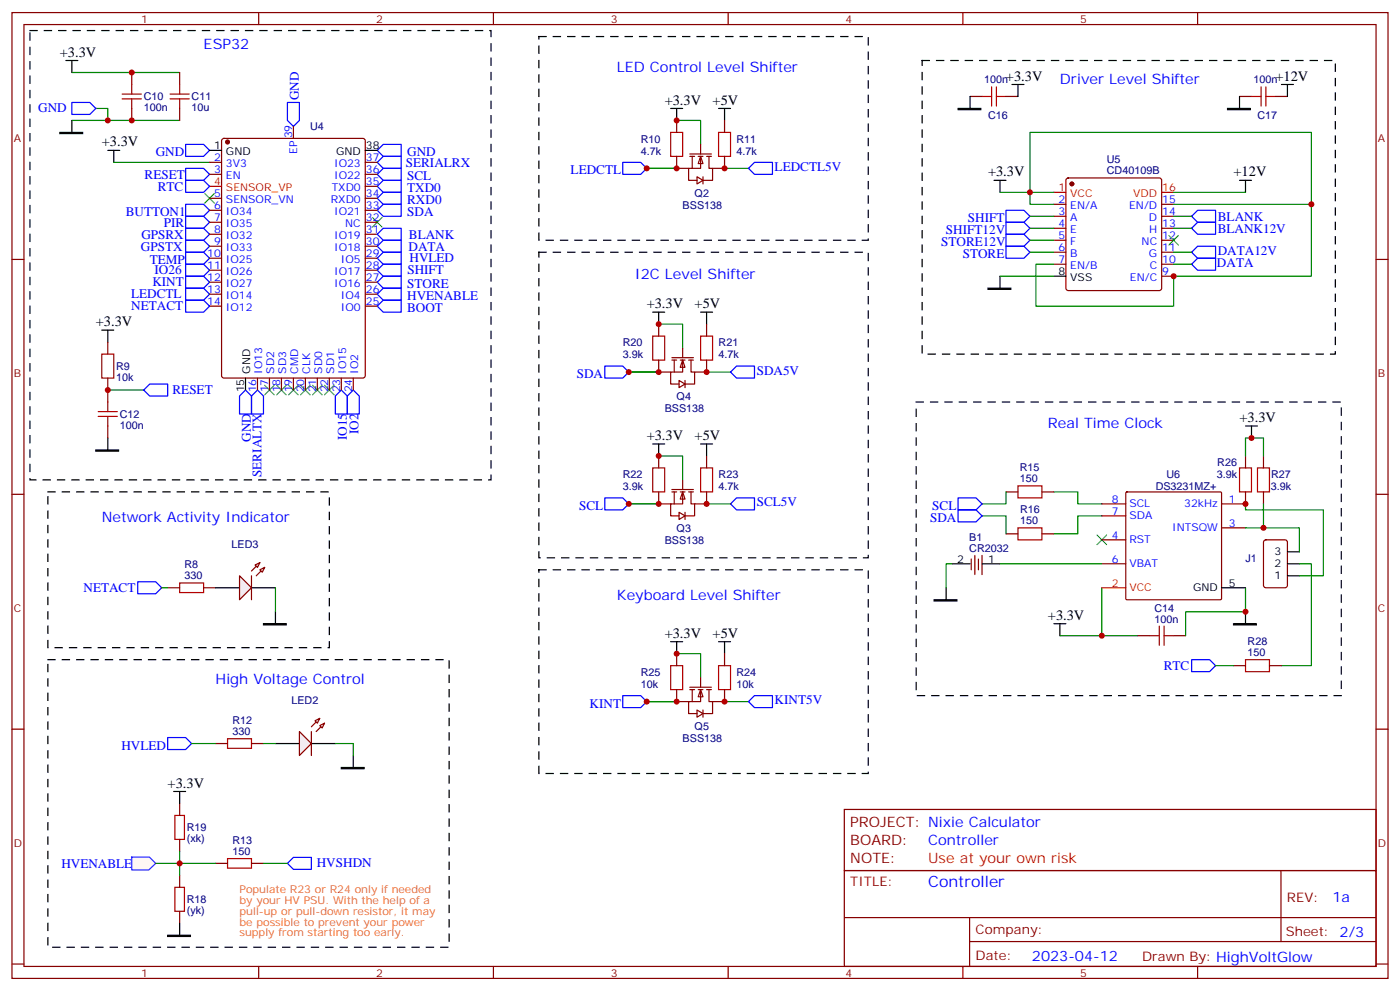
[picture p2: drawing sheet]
<svg xmlns="http://www.w3.org/2000/svg" width="412mm" height="292mm" viewBox="0 0 412 292" stroke-linecap="round" stroke-linejoin="round" font-family="sans-serif">
<g fill="none" stroke="#870000" stroke-width=".35">
<path d="M3.5 3.7h405.4v284.3h-405.4zM7.1 7.2h398.2v277.3h-398.2zM76.2 3.7v3.5M145.3 3.7v3.5M214.5 3.7v3.5M283.6 3.7v3.5M352.8 3.7v3.5M38.8 21.3v3.6M38.8 31.9v3.6M52.9 21.3v3.6M52.9 31.9v3.6M3.5 76.4h3.6"/>
<path d="M405.3 76.4h3.6M31.7 100.7v3.5M31.7 111.3v7.1M31.7 125.4v3.5M3.5 145.5h3.6M296.3 157.2h3.6M296.3 144.8h3.6M306.9 157.2h3.5M306.9 144.8h3.5M324.6 148.3h7M324.6 158.9h7M324.6 151.9h7"/>
<path d="M331.7 145l.3-.2h27.5l.3 .2v31.2l-.2 .3-27.6 .1-.3-.2zM359.8 148.3h7.1M359.8 155.4h7.1M405.3 145.5h3.6M286.1 164.6v3.1M287.2 163.5v5.7M288.2 164.6v3.1M289.3 163.5v5.7M324.6 166h7M335.1 187.1h3.6M345.7 187.1h3.5M3.5 214.7h3.6"/>
<path d="M405.3 214.7h3.6M248.7 256.3h156.6v28.2h-156.6zM377.3 256.3v20.9M248.7 270.1h156.5M285.6 277.2h119.6M285.6 270.1v14.2M3.5 283.8h3.6M76.2 284.5v3.5M145.3 284.5v3.5M214.5 284.5v3.5M283.6 284.5v3.5M352.8 284.5v3.5"/>
<path d="M405.3 283.8h3.6"/>
</g>
<g fill="none" stroke="#00f" stroke-width=".35">
<path d="M21.2 30.2h5.3l1.7 1.7-1.7 1.8h-5.3zM84.7 30.2h3.5v5.3l-1.8 1.7-1.7-1.7zM54.7 42.5h5.3l1.7 1.8-1.7 1.7h-5.3zM54.7 49.6h5.3l1.7 1.7-1.7 1.8h-5.3zM111.1 44.3l1.8-1.8h5.3v3.5h-5.3zM111.1 58.4l1.8-1.8h5.3v3.5h-5.3zM111.1 54.9l1.8-1.8h5.3v3.5h-5.3zM111.1 47.8l1.8-1.8h5.3v3.6h-5.3zM111.1 51.3l1.8-1.7h5.3v3.5h-5.3zM54.7 63.7h5.3l1.7 1.7-1.7 1.8h-5.3zM54.7 60.1h5.3l1.7 1.8-1.7 1.8h-5.3zM54.7 70.7h5.3l1.7 1.8-1.7 1.8h-5.3z"/>
<path d="M54.7 67.2h5.3l1.7 1.8-1.7 1.7h-5.3zM54.7 77.8h5.3l1.7 1.8-1.7 1.7h-5.3zM54.7 74.3h5.3l1.7 1.7-1.7 1.8h-5.3zM111.1 61.9l1.8-1.8h5.3v3.6h-5.3zM111.1 72.5l1.8-1.8h5.3v3.6h-5.3zM111.1 79.6l1.8-1.8h5.3v3.5h-5.3zM111.1 76l1.8-1.7h5.3v3.5h-5.3zM54.7 81.3h5.3l1.7 1.8-1.7 1.7h-5.3zM54.7 84.8h5.3l1.7 1.8-1.7 1.8h-5.3zM111.1 83.1l1.8-1.8h5.3v3.5h-5.3zM111.1 86.6l1.8-1.8h5.3v3.6h-5.3zM111.1 90.1l1.8-1.7h5.3v3.5h-5.3z"/>
<path d="M44.1 113.1h5.3v3.5h-5.3l-1.8-1.8zM72.3 114.8l1.8 1.8v5.3h-3.5v-5.3zM75.8 114.8l1.8 1.8v5.3h-3.5v-5.3zM100.5 114.8l1.8 1.8v5.3h-3.5v-5.3zM104.1 114.8l1.7 1.8v5.3h-3.5v-5.3zM282.2 150.1h5.3l1.8 1.8-1.8 1.7h-5.3zM282.2 146.6h5.3l1.8 1.7-1.8 1.8h-5.3zM84.7 254.2l1.7-1.8h5.3v3.5h-5.3z"/>
</g>
<g fill="none" stroke="#3c3" stroke-width=".35">
<path d="M109.7 64l2.8 2.9M112.5 64l-2.8 2.9M78 113.4l2.8 2.8M80.8 113.4l-2.8 2.8M81.5 113.4l2.8 2.8M84.3 113.4l-2.8 2.8M85 113.4l2.8 2.8M87.8 113.4l-2.8 2.8M88.5 113.4l2.9 2.8M91.4 113.4l-2.9 2.8M92.1 113.4l2.8 2.8M94.9 113.4l-2.8 2.8"/>
<path d="M95.6 113.4l2.8 2.8M98.4 113.4l-2.8 2.8M323.1 157.5l2.9 2.8M326 157.5l-2.9 2.8"/>
</g>
<g fill="none" stroke="#008700" stroke-width=".35">
<path d="M21.2 35.5h31.7M21.2 21.3h31.7M28.2 31.9h3.5v3.6M31.7 114.8h10.6M289.3 151.9h7v5.3M296.3 144.8v3.5h-7M310.4 144.8h7.1v3.5h7.1M324.6 151.9h-7.1v5.3h-7.1M280.5 166h-1.8v7M294.6 166h30M324.6 173v14.1h-12.4M366.9 173v7.1h-17.7v7"/>
<path d="M324.6 187.1h10.5"/>
</g>
<g fill="none" stroke="#000" stroke-width=".35">
<path d="M19.4 17.8h3.5M21.2 17.8v3.5M21.2 35.5v3.5M30 97.2h3.5M31.7 97.2v3.5M31.7 128.9v3.6M278.7 173v3.6M280.5 166h5.3M289.3 166h5.3M359.8 173h7.1M310.4 183.6h3.6M312.2 183.6v3.5"/>
<path d="M366.9 180.1v3.5"/>
</g>
<path d="M17.6 39h6.7v.3h-6.7zM28.2 132.5h6.7v.3h-6.7zM275.2 176.6h6.7v.3h-6.7zM363.4 183.6h6.7v.4h-6.7z" fill="#000" stroke="#000" stroke-width=".35"/>
<g fill="none" stroke="#a10000" stroke-width=".35">
<path d="M36 27.7h5.6M36 29.1h5.6M38.8 24.9v2.8M38.8 29.1v2.8M50.1 27.7h5.6M50.1 29.1h5.6M52.9 24.9v2.8M52.9 29.1v2.8M30 104.2h3.5v7.1h-3.5zM31.7 118.4v2.8M28.9 121.2h5.7M28.9 122.6h5.7"/>
<path d="M31.7 122.6v2.8M299.9 155.4h7v3.5h-7zM299.9 143.1h7v3.5h-7zM338.7 187.1h2.8M341.5 184.3v5.7M342.9 184.3v5.7M342.9 187.1h2.8"/>
</g>
<path d="M324.6 173h7" fill="none" stroke="#f00" stroke-width=".35"/>
<path d="M8.8 9h135.8v132.3h-135.8zM271.6 17.8h121.7v86.4h-121.7zM269.9 118.4h125.2v86.4h-125.2zM14.1 194.2h118.2v84.7h-118.2z" fill="none" stroke="#000" stroke-width=".35" stroke-dasharray="2.1 2.1"/>
<path d="M38.7 252.3h5.3l1.9 1.9-2.1 1.9h-5z" fill="#fff7f7" stroke="#420aff" stroke-width=".35"/>
<path d="M81.1 218.9h7.1M91.7 218.9h7.1" fill="none" stroke="#000" stroke-width=".35"/>
<path d="M88.2 215.4l3.5 3.5-3.5 3.5z" fill="#f0f0f0" stroke="#870000" stroke-width=".35"/>
<path d="M94.2 211.5l-2.5 2.5M95.6 212.9l-2.5 2.5" fill="none" stroke="#870000" stroke-width=".35"/>
<g fill="#f0f0f0" stroke="#870000" stroke-width=".35">
<path d="M94.2 213.6l1.4-.7-.7 1.4z"/>
<path d="M92.8 212.2l1.4-.7-.7 1.4z"/>
</g>
<path d="M49.4 173h3.5M60 173h3.5M63.5 218.9h3.5M74.1 218.9h3.5M91.7 215.4v7" fill="none" stroke="#870000" stroke-width=".35"/>
<path d="M52.9 171.6h7.1v2.8h-7.1zM67 217.5h7.1v2.8h-7.1z" fill="none" stroke="#a10000" stroke-width=".35"/>
<path d="M31.7 44.3h3.6M33.5 44.3v3.5M63.5 173h7.1M74.1 173h7" fill="none" stroke="#000" stroke-width=".35"/>
<path d="M33.5 47.8h28.2" fill="none" stroke="#008700" stroke-width=".35"/>
<path d="M70.6 169.5l3.5 3.5-3.5 3.6z" fill="#f0f0f0" stroke="#870000" stroke-width=".35"/>
<path d="M76.6 165.6l-2.5 2.5M78 167l-2.5 2.5" fill="none" stroke="#870000" stroke-width=".35"/>
<g fill="#f0f0f0" stroke="#870000" stroke-width=".35">
<path d="M76.6 167.7l1.4-.7-.7 1.5z"/>
<path d="M75.1 166.3l1.5-.7-.8 1.4z"/>
</g>
<g fill="none" stroke="#870000" stroke-width=".35">
<path d="M199.3 35.5v3.5M213.4 35.5v3.5M285.8 28.4h3.5M296.3 28.4h3.6M365.1 28.4h3.6M375.7 28.4h3.5M199.3 46v3.6M213.4 46v3.6M314.2 52.6l.5-.2h26.8l.5 .2 .2 .5v31.7l-.2 .5-.5 .2h-26.8l-.5-.2-.2-.5v-31.7zM310.4 60.1h3.6M310.4 63.7h3.6M310.4 67.2h3.6"/>
<path d="M310.4 70.7h3.6M310.4 74.3h3.6M310.4 77.8h3.6M342.2 60.1h3.5M342.2 63.7h3.5M342.2 67.2h3.5M342.2 70.7h3.5M342.2 74.3h3.5M342.2 77.8h3.5M342.2 81.3h3.5M74.1 169.5v7.1M248.7 238.3h156.6v18h-156.6z"/>
</g>
<path d="M183.4 47.8h5.3l1.8 1.8-1.8 1.7h-5.3zM220.5 49.6l1.7-1.8h5.3v3.5h-5.3zM296.3 61.9h5.3l1.8 1.8-1.8 1.7h-5.3zM296.3 65.4h5.3l1.8 1.8-1.8 1.8h-5.3zM296.3 72.5h5.3l1.8 1.8-1.8 1.7h-5.3zM296.3 69h5.3l1.8 1.7-1.8 1.8h-5.3zM351 77.8l1.8-1.8h5.3v3.6h-5.3zM351 74.3l1.8-1.8h5.3v3.5h-5.3zM40.6 171.3h5.3l1.7 1.7-1.7 1.8h-5.3z" fill="none" stroke="#00f" stroke-width=".35"/>
<path d="M282.2 31.9h6.7v.4h-6.7zM361.6 31.9h6.7v.4h-6.7zM291 84.8h6.7v.4h-6.7zM77.6 183.6h6.7v.4h-6.7z" fill="#000" stroke="#000" stroke-width=".35"/>
<g fill="none" stroke="#000" stroke-width=".35">
<path d="M197.6 31.9h3.5M199.3 31.9v3.6M211.7 31.9h3.5M213.4 31.9v3.6M285.8 28.4v3.5M298.1 24.9h3.5M299.9 24.9v3.5M365.1 28.4v3.5M377.5 24.9h3.5M379.2 24.9v3.5M292.8 53.1h3.5M294.6 53.1v3.5"/>
<path d="M365.1 53.1h3.6M366.9 53.1v3.5M294.6 81.3v3.5M310.4 81.3h3.6M81.1 180.1v3.5"/>
</g>
<g fill="none" stroke="#008700" stroke-width=".35">
<path d="M199.3 35.5h7.1v7M190.5 49.6h8.8M213.4 49.6h7.1M294.6 56.6h15.8M345.7 56.6h21.2M303.4 74.3h7M303.4 63.7h7M303.4 67.2h7M303.4 70.7h7M310.4 60.1h-7v-21.1h82.9v42.3h-40.6v8.8h-40.5v-12.3h5.2M345.7 77.8h5.3M345.7 74.3h5.3"/>
<path d="M294.6 81.3h15.8M47.6 173h1.8M81.1 173v7.1"/>
</g>
<path d="M14.1 144.8h82.9v45.9h-82.9z" fill="none" stroke="#000" stroke-width=".35" stroke-dasharray="2.1 2.1"/>
<path d="M60.3 57l2.8 2.8M63.1 57l-2.8 2.8M344.3 69.3l2.8 2.8M347.1 69.3l-2.8 2.8" fill="none" stroke="#3c3" stroke-width=".35"/>
<circle cx="315.7" cy="54.2" r=".53" fill="#870000" stroke="#870000" stroke-width=".35"/>
<path d="M310.4 56.6h3.6M342.2 56.6h3.5" fill="none" stroke="#f00" stroke-width=".35"/>
<path d="M197.6 39h3.5v7h-3.5zM211.7 39h3.5v7h-3.5zM289.3 28.4h2.8M292.1 25.6v5.6M293.5 28.4h2.8M293.5 25.6v5.6M368.7 28.4h2.8M371.5 25.6v5.6M372.9 28.4h2.8M372.9 25.6v5.6" fill="none" stroke="#a10000" stroke-width=".35"/>
<path d="M206.4 46l.7 2.2h-1.4z" fill="#fff" stroke="#870000" stroke-width=".35"/>
<g fill="none" stroke="#870000" stroke-width=".35">
<path d="M86.4 37.2v3.5M61.7 47.8h3.6M61.7 51.3h3.6M61.7 58.4h3.6M65.5 41l.5-.3h40.9l.6 .5 .1 69.4-.5 .6-41.1 .1-.7-.5v-69.3zM107.6 47.8h3.5M107.6 51.3h3.5M107.6 58.4h3.5M107.6 54.9h3.5M199.3 49.6h3.5M203.2 45.3h6.3M203.2 46h1.4"/>
<path d="M203.9 46v3.6M205.3 52l1.8 1.1-1.8 1.1zM205.7 46h1.4M206.4 46v3.6h-3.6v3.5h2.5M206.4 42.5v2.8M207.1 52v2.2M208.1 46h1.4M208.8 46v3.6h1.1v3.5h-2.8M209.9 49.6h3.5M61.7 61.9h3.6M61.7 65.4h3.6M61.7 69h3.6"/>
<path d="M61.7 72.5h3.6M61.7 76h3.6M61.7 79.6h3.6M107.6 61.9h3.5M107.6 65.4h3.5M107.6 69h3.5M107.6 72.5h3.5M107.6 76h3.5M107.6 79.6h3.5M61.7 83.1h3.6M61.7 86.6h3.6M61.7 90.1h3.6"/>
<path d="M107.6 83.1h3.5M107.6 86.6h3.5M107.6 90.1h3.5M75.8 111.3v3.5M79.4 111.3v3.5M82.9 111.3v3.5M86.4 111.3v3.5M90 111.3v3.5M93.5 111.3v3.5M97 111.3v3.5M100.5 111.3v3.5M104.1 111.3v3.5"/>
<path d="M52.9 236.5v3.6M52.9 247.1v3.5M52.9 257.7v3.5M63.5 254.2h3.5M74.1 254.2h3.5M52.9 268.3v3.5"/>
</g>
<path d="M158.7 10.8h97.1v59.9h-97.1zM158.7 74.3h97.1v89.9h-97.1z" fill="none" stroke="#000" stroke-width=".35" stroke-dasharray="2.1 2.1"/>
<circle cx="67" cy="41.8" r=".53" fill="#870000" stroke="#870000" stroke-width=".35"/>
<path d="M61.7 44.3h3.6M107.6 44.3h3.5M72.3 111.3v3.5M51.2 233h3.5M52.9 233v3.5M104.1 222.4v3.6M52.9 271.8v3.5" fill="none" stroke="#000" stroke-width=".35"/>
<path d="M61.7 54.9h3.6" fill="none" stroke="#f00" stroke-width=".35"/>
<path d="M100.5 226h6.7v.3h-6.7zM49.4 275.3h6.7v.4h-6.7z" fill="#000" stroke="#000" stroke-width=".35"/>
<path d="M345.7 67.2h5.3M345.7 63.7h5.3M345.7 60.1h40.6M56.4 218.9h7.1M77.6 218.9h3.5M98.8 218.9h5.3v3.5M45.9 254.2h17.6M52.9 250.6v7.1M77.6 254.2h7.1" fill="none" stroke="#008700" stroke-width=".35"/>
<path d="M111.1 69l1.8-1.8h5.3v3.5h-5.3zM351 63.7l1.8-1.8h5.3v3.5h-5.3zM351 67.2l1.8-1.8h5.3v3.6h-5.3zM54.7 88.4h5.3l1.7 1.7-1.7 1.8h-5.3zM49.4 217.1h5.3l1.7 1.8-1.7 1.8h-5.3z" fill="none" stroke="#00f" stroke-width=".35"/>
<path d="M51.5 240.1h2.8v7h-2.8zM67 252.8h7.1v2.8h-7.1zM51.5 261.2h2.8v7.1h-2.8z" fill="none" stroke="#a10000" stroke-width=".35"/>
<path d="M201.1 144.8l.7 2.1h-1.4z" fill="#fff" stroke="#870000" stroke-width=".35"/>
<path d="M194 148.3h3.6M197.9 144.1h6.4M197.9 144.8h1.4M198.6 144.8v3.5M200 150.8l1.8 1.1-1.8 1zM200.4 144.8h1.4M201.1 144.8v3.5h-3.5v3.6h2.4M201.1 141.3v2.8M201.8 150.8v2.1M202.8 144.8h1.5M203.6 144.8v3.5h1v3.6h-2.8M204.6 148.3h3.5" fill="none" stroke="#870000" stroke-width=".35"/>
<path d="M192.3 91.9h3.5M194 91.9v3.5M206.4 91.9h3.5M208.1 91.9v3.5M192.3 130.7h3.5M194 130.7v3.5M206.4 130.7h3.5M208.1 130.7v3.5" fill="none" stroke="#000" stroke-width=".35"/>
<path d="M194 95.4h7.1v7.1M185.2 109.5h8.8M208.1 109.5h7.1M194 134.2h7.1v7.1M185.2 148.3h8.8M208.1 148.3h7.1" fill="none" stroke="#008700" stroke-width=".35"/>
<path d="M178.2 107.8h5.2l1.8 1.7-1.8 1.8h-5.2zM215.2 109.5l1.8-1.7h5.2v3.5h-5.2zM178.2 146.6h5.2l1.8 1.7-1.8 1.8h-5.2zM217 146.6h5.2v3.5h-5.2l-1.8-1.8z" fill="none" stroke="#00f" stroke-width=".35"/>
<path d="M201.1 106l.7 2.1h-1.4z" fill="#fff" stroke="#870000" stroke-width=".35"/>
<g fill="none" stroke="#870000" stroke-width=".35">
<path d="M194 95.4v3.6M208.1 95.4v3.6M194 106v3.5h3.6M197.9 105.3h6.4M197.9 106h1.4M198.6 106v3.5M200 112l1.8 1.1-1.8 1zM200.4 106h1.4M201.1 106v3.5h-3.5v3.6h2.4M201.1 102.5v2.8M201.8 112v2.1M202.8 106h1.5"/>
<path d="M203.6 106v3.5h1v3.6h-2.8M208.1 106v3.5h-3.5M194 134.2v3.6M208.1 134.2v3.6M194 144.8v3.5M208.1 144.8v3.5M199.3 192.4v3.6M213.4 192.4v3.6M199.3 203v3.6M213.4 203v3.6"/>
</g>
<path d="M192.3 99h3.5v7h-3.5zM206.4 99h3.5v7h-3.5zM192.3 137.8h3.5v7h-3.5zM206.4 137.8h3.5v7h-3.5zM197.6 196h3.5v7h-3.5zM211.7 196h3.5v7h-3.5z" fill="none" stroke="#a10000" stroke-width=".35"/>
<path d="M199.3 192.4h7.1v7.1M190.5 206.6h8.8M213.4 206.6h7.1" fill="none" stroke="#008700" stroke-width=".35"/>
<path d="M183.4 204.8h5.3l1.8 1.8-1.8 1.7h-5.3zM220.5 206.6l1.7-1.8h5.3v3.5h-5.3z" fill="none" stroke="#00f" stroke-width=".35"/>
<path d="M197.6 188.9h3.5M199.3 188.9v3.5M211.7 188.9h3.5M213.4 188.9v3.5" fill="none" stroke="#000" stroke-width=".35"/>
<path d="M206.4 203l.7 2.1h-1.4z" fill="#fff" stroke="#870000" stroke-width=".35"/>
<g fill="none" stroke="#870000" stroke-width=".35">
<path d="M366.9 134.2v3.6M372.2 134.2v3.6M366.9 144.8v3.5M372.2 144.8v3.5M372.4 159.1l.5-.2h5.6l.7 .5v12.9l-.4 .7h-5.9l-.7-.4v-13zM206.4 199.5v2.8M363.4 196h3.5M373.9 196h3.6M199.3 206.6h3.5M203.2 202.3h6.3M203.2 203h1.4M203.9 203v3.6"/>
<path d="M205.3 209l1.8 1.1-1.8 1zM205.7 203h1.4M206.4 203v3.6h-3.6v3.5h2.5M207.1 209v2.1M208.1 203h1.4M208.8 203v3.6h1.1v3.5h-2.8M209.9 206.6h3.5"/>
</g>
<path d="M158.7 167.7h97.1v60h-97.1z" fill="none" stroke="#000" stroke-width=".35" stroke-dasharray="2.1 2.1"/>
<path d="M54.7 53.1h5.3l1.7 1.8-1.7 1.7h-5.3zM351 194.2h5.3l1.8 1.8-1.8 1.7h-5.3z" fill="none" stroke="#00f" stroke-width=".35"/>
<path d="M365.1 137.8h3.6v7h-3.6zM370.4 137.8h3.5v7h-3.5zM366.9 194.2h7v3.5h-7z" fill="none" stroke="#a10000" stroke-width=".35"/>
<path d="M366.9 134.2v-5.3h5.3v5.3M366.9 148.3v1.8h22.9v19.4h-7M372.2 148.3v7.1h-5.3M372.2 155.4h10.6v7.1M382.8 166h3.5v30h-8.8M358.1 196h5.3" fill="none" stroke="#008700" stroke-width=".35"/>
<path d="M366.9 125.4h3.5M368.7 125.4v3.5M379.2 162.5h3.6M379.2 169.5h3.6M379.2 166h3.6" fill="none" stroke="#000" stroke-width=".35"/>
<g fill="#c00">
<circle cx="324.6" cy="187.1" r=".88"/>
<circle cx="31.8" cy="114.8" r=".88"/>
<circle cx="31.8" cy="35.5" r=".88"/>
<circle cx="38.8" cy="21.3" r=".88"/>
<circle cx="366.9" cy="180.1" r=".88"/>
<circle cx="38.8" cy="35.5" r=".88"/>
<circle cx="303.4" cy="56.6" r=".88"/>
<circle cx="345.7" cy="81.3" r=".88"/>
<circle cx="213.4" cy="49.6" r=".88"/>
<circle cx="199.3" cy="35.5" r=".88"/>
<circle cx="199.3" cy="49.6" r=".88"/>
<circle cx="190.5" cy="49.6" r=".88"/>
<circle cx="52.9" cy="254.2" r=".88"/>
<circle cx="386.3" cy="60.1" r=".88"/>
<circle cx="208.1" cy="109.5" r=".88"/>
<circle cx="194" cy="95.4" r=".88"/>
<circle cx="194" cy="109.5" r=".88"/>
<circle cx="185.2" cy="109.5" r=".88"/>
<circle cx="185.2" cy="148.3" r=".88"/>
<circle cx="194" cy="148.3" r=".88"/>
<circle cx="194" cy="134.2" r=".88"/>
<circle cx="208.1" cy="148.3" r=".88"/>
<circle cx="213.4" cy="206.6" r=".88"/>
<circle cx="199.3" cy="192.4" r=".88"/>
<circle cx="199.3" cy="206.6" r=".88"/>
<circle cx="190.5" cy="206.6" r=".88"/>
<circle cx="368.7" cy="128.9" r=".88"/>
<circle cx="372.2" cy="155.4" r=".88"/>
<circle cx="366.9" cy="148.3" r=".88"/>
</g>
<text font-size="4.6" fill="#00f" x="273.4" y="261.2">Controller</text>
<g font-size="4.2">
<text x="17.6" y="16.7">+3.3V</text>
<text x="296.3" y="23.7">+3.3V</text>
<text x="375.7" y="23.7">+12V</text>
<text x="195.8" y="30.8">+3.3V</text>
<text x="209.9" y="30.8">+5V</text>
<text x="30" y="43.1">+3.3V</text>
<text x="291" y="51.9">+3.3V</text>
<text x="363.4" y="51.9">+12V</text>
<text x="190.5" y="90.7">+3.3V</text>
<text x="204.6" y="90.7">+5V</text>
<text x="28.2" y="96">+3.3V</text>
<text x="365.1" y="124.3">+3.3V</text>
<text x="190.5" y="129.5">+3.3V</text>
<text x="204.6" y="129.5">+5V</text>
<text x="308.7" y="182.5">+3.3V</text>
<text x="195.8" y="187.8">+3.3V</text>
<text x="209.9" y="187.8">+5V</text>
<text x="49.4" y="231.9">+3.3V</text>
</g>
<g font-size="4.2" fill="#00f">
<text x="60" y="14.3">ESP32</text>
<text x="181.7" y="21.3">LED Control Level Shifter</text>
<text x="312.2" y="24.9">Driver Level Shifter</text>
<text x="187" y="82">I2C Level Shifter</text>
<text x="308.7" y="126.1">Real Time Clock</text>
<text x="30" y="153.6">Network Activity Indicator</text>
<text x="181.7" y="176.6">Keyboard Level Shifter</text>
<text x="63.5" y="201.3">High Voltage Control</text>
<text x="273.4" y="248.9">Controller</text>
<text x="392.5" y="265.6">1a</text>
<text x="304" y="282.9">2023-04-12</text>
</g>
<g font-size="4.2" fill="#800">
<text x="250.5" y="243.6">PROJECT: Nixie Calculator</text>
<text x="250.5" y="248.9">BOARD:</text>
<text x="250.5" y="254.2">NOTE:</text>
</g>
<text font-size="4.2" fill="#f00" x="273.4" y="254.2">Use at your own risk</text>
<g font-size="3.9" fill="#00f">
<text x="88" y="29.5" transform="rotate(-90 88 29.5)">GND</text>
<text x="11.3" y="32.8">GND</text>
<text x="45.9" y="45.9">GND</text>
<text x="119.9" y="45.9">GND</text>
<text x="42.6" y="52.8">RESET</text>
<text x="119.5" y="49.1">SERIALRX</text>
<text x="119.9" y="52.9">SCL</text>
<text x="168.1" y="51.3">LEDCTL</text>
<text x="228.2" y="50.3">LEDCTL5V</text>
<text x="46.5" y="56.1">RTC</text>
<text x="119.9" y="60">RXD0</text>
<text x="119.9" y="56.4">TXD0</text>
<text x="37" y="63.5">BUTTON1</text>
<text x="119.9" y="63.5">SDA</text>
<text x="285.1" y="65.4">SHIFT</text>
<text x="358.7" y="65.1">BLANK</text>
<text x="41.6" y="70.2">GPSRX</text>
<text x="48.2" y="66.7">PIR</text>
<text x="120.5" y="70.2">BLANK</text>
<text x="278.7" y="68.9">SHIFT12V</text>
<text x="358.7" y="68.5">BLANK12V</text>
<text x="41.5" y="73.8">GPSTX</text>
<text x="44.1" y="77.6">TEMP</text>
<text x="120.3" y="73.7">DATA</text>
<text x="120.6" y="77.3">HVLED</text>
<text x="277.3" y="72.4">STORE12V</text>
<text x="283.6" y="76">STORE</text>
<text x="358.7" y="75">DATA12V</text>
<text x="45.5" y="80.8">IO26</text>
<text x="120" y="80.8">SHIFT</text>
<text x="358.5" y="78.5">DATA</text>
<text x="38.6" y="87.9">LEDCTL</text>
<text x="44.9" y="84.3">KINT</text>
<text x="119.9" y="84.7">STORE</text>
<text x="119.9" y="88.2">HVENABLE</text>
<text x="38.7" y="91.4">NETACT</text>
<text x="119.9" y="91.7">BOOT</text>
<text x="169.9" y="111.3">SDA</text>
<text x="222.9" y="110.3">SDA5V</text>
<text x="50.8" y="116.1">RESET</text>
<text x="73.9" y="130" transform="rotate(-90 73.9 130)">GND</text>
<text x="102.1" y="129.6" transform="rotate(-90 102.1 129.6)">IO15</text>
<text x="105.6" y="127.7" transform="rotate(-90 105.6 127.7)">IO2</text>
<text x="77.1" y="140.4" transform="rotate(-90 77.1 140.4)">SERIALTX</text>
<text x="222.9" y="149.1">SCL5V</text>
<text x="170.6" y="150.1">SCL</text>
<text x="274" y="153.6">SDA</text>
<text x="274.6" y="150.1">SCL</text>
<text x="24.6" y="174.3">NETACT</text>
<text x="342.8" y="197.1">RTC</text>
<text x="173.7" y="208.3">KINT</text>
<text x="228.2" y="207.3">KINT5V</text>
<text x="35.7" y="220.7">HVLED</text>
<text x="18.1" y="255.4">HVENABLE</text>
<text x="93.3" y="255.1">HVSHDN</text>
</g>
<g font-size="3.9" fill="#800">
<text x="250.5" y="260.9">TITLE:</text>
<text x="379.1" y="265.6">REV:</text>
<text x="287.4" y="275.1">Company:</text>
<text x="378.7" y="275.7">Sheet: 2/3</text>
<text x="287.4" y="282.8">Date:</text>
<text x="336.4" y="282.8">Drawn By: HighVoltGlow</text>
</g>
<g font-size="3.2" fill="#800">
<text x="41.6" y="6.7">1</text>
<text x="110.8" y="6.7">2</text>
<text x="179.9" y="6.7">3</text>
<text x="249.1" y="6.7">4</text>
<text x="318.2" y="6.7">5</text>
<text x="4.1" y="41.8">A</text>
<text x="405.9" y="41.8">A</text>
<text x="4.1" y="110.9">B</text>
<text x="405.9" y="110.9">B</text>
<text x="4.1" y="180.1">C</text>
<text x="405.9" y="180.1">C</text>
<text x="4.1" y="249.2">D</text>
<text x="405.9" y="249.2">D</text>
<text x="41.6" y="287.5">1</text>
<text x="110.8" y="287.5">2</text>
<text x="179.9" y="287.5">3</text>
<text x="249.1" y="287.5">4</text>
<text x="318.2" y="287.5">5</text>
</g>
<g font-size="3.2" fill="#000080">
<text x="42.3" y="29.5">C10</text>
<text x="56.4" y="29.5">C11</text>
<text x="289.9" y="24.5">100n</text>
<text x="369.3" y="24.5">100n</text>
<text x="42.3" y="32.7">100n</text>
<text x="56.4" y="32.7">10u</text>
<text x="291" y="35">C16</text>
<text x="370.4" y="35">C17</text>
<text x="91.4" y="38.4">U4</text>
<text x="188.7" y="45.5">4.7k</text>
<text x="188.7" y="42">R10</text>
<text x="217" y="45.5">4.7k</text>
<text x="217" y="42">R11</text>
<text x="326" y="51.3">CD40109B</text>
<text x="326" y="48.1">U5</text>
<text x="204.6" y="57.9">Q2</text>
<text x="201.1" y="61.4">BSS138</text>
<text x="183.4" y="102">R20</text>
<text x="211.7" y="102">R21</text>
<text x="183.4" y="105.5">3.9k</text>
<text x="211.7" y="105.5">4.7k</text>
<text x="34.2" y="112.1">10k</text>
<text x="34.2" y="108.9">R9</text>
<text x="199.3" y="117.8">Q4</text>
<text x="35.3" y="123">C12</text>
<text x="195.8" y="121.4">BSS138</text>
<text x="35.3" y="126.2">100n</text>
<text x="358.6" y="137.2">R26</text>
<text x="183.4" y="140.8">R22</text>
<text x="211.7" y="140.8">R23</text>
<text x="300.4" y="142">150</text>
<text x="300.4" y="138.8">R15</text>
<text x="343.6" y="140.6">U6</text>
<text x="358.5" y="140.7">3.9k</text>
<text x="374.5" y="140.7">R27</text>
<text x="183.4" y="144.3">3.9k</text>
<text x="211.7" y="144.3">4.7k</text>
<text x="340.4" y="144.3">DS3231MZ+</text>
<text x="374.3" y="144.2">3.9k</text>
<text x="300.5" y="154.3">150</text>
<text x="300.5" y="151.1">R16</text>
<text x="68.2" y="161.3">LED3</text>
<text x="195.8" y="160.2">BSS138</text>
<text x="199.3" y="156.6">Q3</text>
<text x="285.5" y="159.3">B1</text>
<text x="54.3" y="167.3">R8</text>
<text x="285.5" y="162.5">CR2032</text>
<text x="366.9" y="165.3">J1</text>
<text x="54.3" y="170.6">330</text>
<text x="340.1" y="183.3">100n</text>
<text x="340.1" y="180">C14</text>
<text x="367.5" y="189.9">R28</text>
<text x="367.5" y="193.1">150</text>
<text x="188.7" y="202.5">10k</text>
<text x="188.7" y="199">R25</text>
<text x="217" y="202.5">10k</text>
<text x="217" y="199">R24</text>
<text x="85.8" y="207.2">LED2</text>
<text x="68.5" y="213.2">R12</text>
<text x="204.6" y="214.8">Q5</text>
<text x="68.4" y="216.4">330</text>
<text x="201.1" y="218.4">BSS138</text>
<text x="55" y="244.7">R19</text>
<text x="55" y="247.9">(xk)</text>
<text x="68.4" y="251.7">150</text>
<text x="68.5" y="248.5">R13</text>
<text x="55" y="269.1">(yk)</text>
<text x="55" y="265.9">R18</text>
</g>
<g font-size="3.2" fill="#00f">
<text x="86.1" y="40.7" transform="rotate(-90 86.1 40.7)">39</text>
<text x="63.1" y="47.4">2</text>
<text x="87.5" y="45.4" transform="rotate(-90 87.5 45.4)">EP</text>
<text x="107.8" y="47.4">37</text>
<text x="63.1" y="51">3</text>
<text x="66.6" y="49.2">3V3</text>
<text x="66.6" y="52.7">EN</text>
<text x="98.4" y="52.7">IO22</text>
<text x="98.4" y="49.2">IO23</text>
<text x="107.8" y="51">36</text>
<text x="63.1" y="58">5</text>
<text x="66.6" y="59.8">SENSOR_VN</text>
<text x="97.5" y="59.8">RXD0</text>
<text x="97.7" y="56.3">TXD0</text>
<text x="107.8" y="58">34</text>
<text x="107.8" y="54.5">35</text>
<text x="311.8" y="59.8">2</text>
<text x="342.4" y="59.8">15</text>
<text x="63.1" y="61.6">6</text>
<text x="63.1" y="65.1">7</text>
<text x="66.6" y="63.3">IO34</text>
<text x="98.4" y="63.3">IO21</text>
<text x="107.8" y="65.1">32</text>
<text x="107.8" y="61.6">33</text>
<text x="311.8" y="63.3">3</text>
<text x="315.3" y="61.6">EN/A</text>
<text x="315.3" y="65.1">A</text>
<text x="332.6" y="61.6">EN/D</text>
<text x="338.4" y="65.1">D</text>
<text x="342.4" y="63.3">14</text>
<text x="63.1" y="68.6">8</text>
<text x="66.6" y="66.9">IO35</text>
<text x="66.6" y="70.4">IO32</text>
<text x="98.4" y="70.4">IO19</text>
<text x="101.7" y="66.9">NC</text>
<text x="107.8" y="68.6">31</text>
<text x="311.8" y="66.9">4</text>
<text x="311.8" y="70.4">5</text>
<text x="315.3" y="68.6">E</text>
<text x="338.5" y="68.6">H</text>
<text x="342.4" y="70.4">12</text>
<text x="342.4" y="66.9">13</text>
<text x="61.1" y="75.7">10</text>
<text x="63.1" y="72.1">9</text>
<text x="66.6" y="73.9">IO33</text>
<text x="66.6" y="77.4">IO25</text>
<text x="98.4" y="73.9">IO18</text>
<text x="100.4" y="77.4">IO5</text>
<text x="107.8" y="75.7">29</text>
<text x="107.8" y="72.1">30</text>
<text x="311.8" y="73.9">6</text>
<text x="311.8" y="77.4">7</text>
<text x="315.3" y="72.1">F</text>
<text x="315.3" y="75.7">B</text>
<text x="336.3" y="72.1">NC</text>
<text x="338.4" y="75.7">G</text>
<text x="342.4" y="77.4">10</text>
<text x="342.4" y="73.9">11</text>
<text x="61.1" y="79.2">11</text>
<text x="61.1" y="82.7">12</text>
<text x="66.6" y="81">IO26</text>
<text x="98.4" y="81">IO17</text>
<text x="107.8" y="82.7">27</text>
<text x="107.8" y="79.2">28</text>
<text x="315.3" y="79.2">EN/B</text>
<text x="332.8" y="82.7">EN/C</text>
<text x="338.7" y="79.2">C</text>
<text x="342.4" y="81">9</text>
<text x="61.1" y="86.3">13</text>
<text x="61.1" y="89.8">14</text>
<text x="66.6" y="84.5">IO27</text>
<text x="66.6" y="88">IO14</text>
<text x="98.4" y="84.5">IO16</text>
<text x="100.4" y="88">IO4</text>
<text x="107.8" y="89.8">25</text>
<text x="107.8" y="86.3">26</text>
<text x="66.6" y="91.5">IO12</text>
<text x="100.4" y="91.5">IO0</text>
<text x="77.3" y="110" transform="rotate(-90 77.3 110)">IO13</text>
<text x="80.8" y="110" transform="rotate(-90 80.8 110)">SD2</text>
<text x="84.3" y="110" transform="rotate(-90 84.3 110)">SD3</text>
<text x="87.8" y="110" transform="rotate(-90 87.8 110)">CMD</text>
<text x="91.4" y="110" transform="rotate(-90 91.4 110)">CLK</text>
<text x="94.9" y="110" transform="rotate(-90 94.9 110)">SD0</text>
<text x="98.4" y="110" transform="rotate(-90 98.4 110)">SD1</text>
<text x="102" y="110" transform="rotate(-90 102 110)">IO15</text>
<text x="105.5" y="110" transform="rotate(-90 105.5 110)">IO2</text>
<text x="75.5" y="115.5" transform="rotate(-90 75.5 115.5)">16</text>
<text x="79" y="115.5" transform="rotate(-90 79 115.5)">17</text>
<text x="82.5" y="115.5" transform="rotate(-90 82.5 115.5)">18</text>
<text x="86.1" y="115.5" transform="rotate(-90 86.1 115.5)">19</text>
<text x="89.6" y="115.5" transform="rotate(-90 89.6 115.5)">20</text>
<text x="93.1" y="115.5" transform="rotate(-90 93.1 115.5)">21</text>
<text x="96.7" y="115.5" transform="rotate(-90 96.7 115.5)">22</text>
<text x="100.2" y="115.5" transform="rotate(-90 100.2 115.5)">23</text>
<text x="103.7" y="115.5" transform="rotate(-90 103.7 115.5)">24</text>
<text x="327.5" y="148">8</text>
<text x="332.7" y="149.4">SCL</text>
<text x="348.8" y="149.4">32kHz</text>
<text x="361.9" y="148">1</text>
<text x="327.5" y="151.5">7</text>
<text x="332.7" y="152.9">SDA</text>
<text x="361.9" y="155">3</text>
<text x="327.5" y="158.6">4</text>
<text x="332.7" y="160">RST</text>
<text x="345.3" y="156.5">INTSQW</text>
<text x="327.5" y="165.6">6</text>
<text x="332.7" y="167">VBAT</text>
</g>
<g font-size="3.2">
<text x="63.1" y="43.9">1</text>
<text x="66.6" y="45.7">GND</text>
<text x="99" y="45.7">GND</text>
<text x="107.8" y="43.9">38</text>
<text x="311.8" y="81">8</text>
<text x="315.3" y="82.7">VSS</text>
<text x="73.7" y="110" transform="rotate(-90 73.7 110)">GND</text>
<text x="72" y="115.5" transform="rotate(-90 72 115.5)">15</text>
<text x="282" y="165.6">2</text>
<text x="291" y="165.6">1</text>
<text x="375.5" y="163.5">3</text>
<text x="375.5" y="167">2</text>
<text x="361.9" y="172.7">5</text>
<text x="375.5" y="170.6">1</text>
<text x="351.5" y="174.1">GND</text>
</g>
<g font-size="3.2" fill="#f00">
<text x="63.1" y="54.5">4</text>
<text x="66.6" y="56.3">SENSOR_VP</text>
<text x="311.8" y="56.3">1</text>
<text x="315.3" y="58">VCC</text>
<text x="333.8" y="58">VDD</text>
<text x="342.4" y="56.3">16</text>
<text x="327.5" y="172.7">2</text>
<text x="332.7" y="174.1">VCC</text>
</g>
<g font-size="3.2" fill="#f60">
<text x="70.6" y="263">Populate R23 or R24 only if needed</text>
<text x="70.6" y="266.2">by your HV PSU. With the help of a</text>
<text x="70.6" y="269.3">pull-up or pull-down resistor, it may</text>
<text x="70.6" y="272.5">be possible to prevent your power</text>
<text x="70.6" y="275.7">supply from starting too early.</text>
</g>
</svg>
